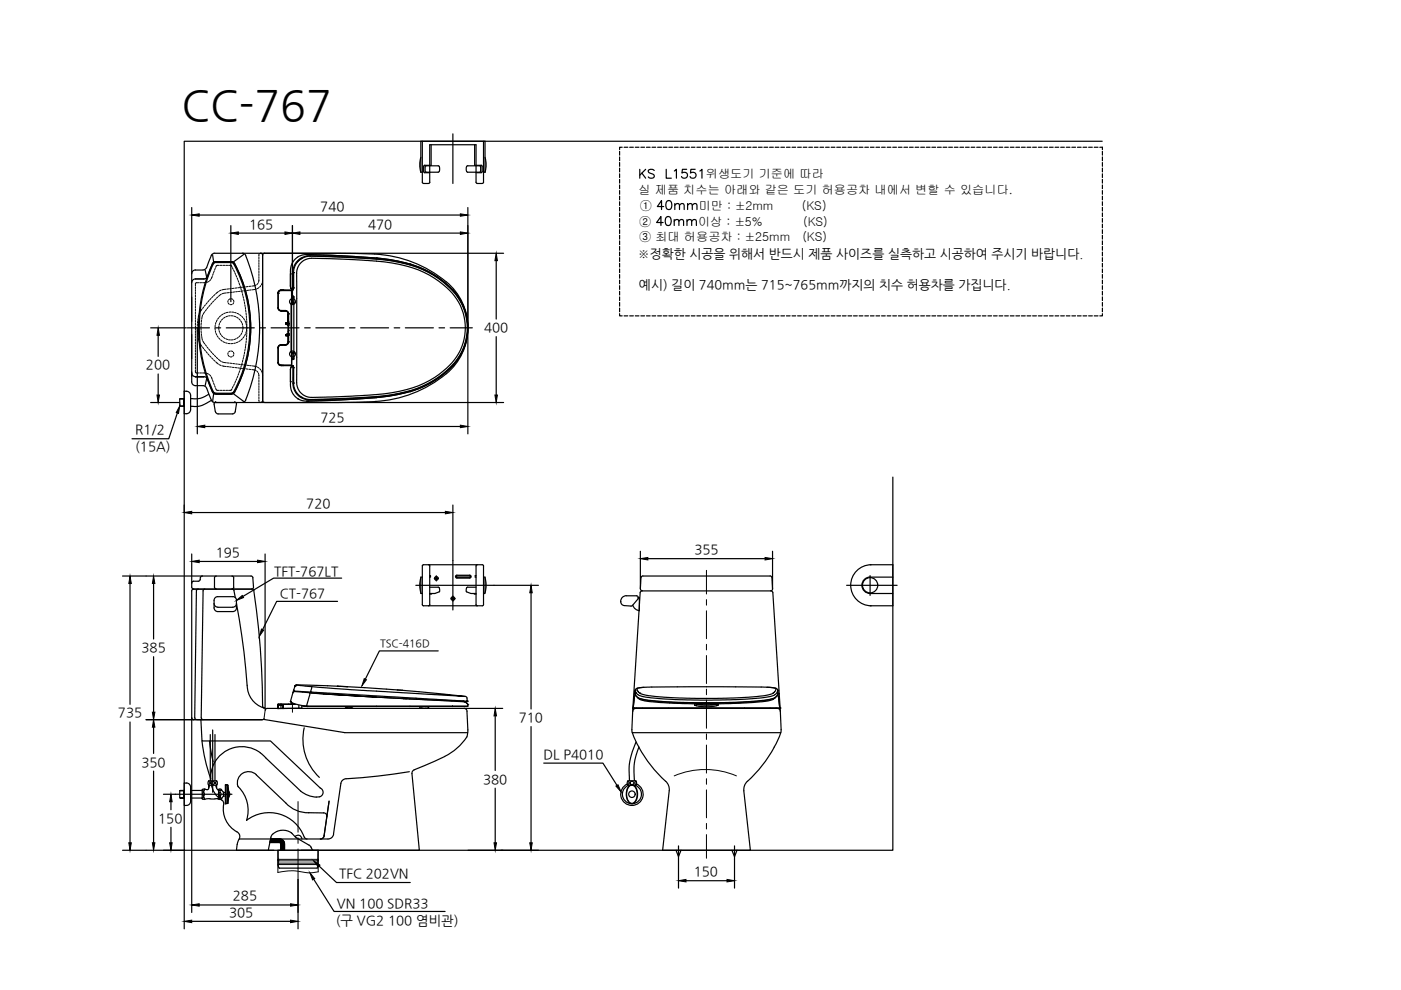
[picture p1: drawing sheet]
<svg xmlns="http://www.w3.org/2000/svg" width="297mm" height="210mm" viewBox="0 0 297 210" stroke-linecap="round" stroke-linejoin="round" font-family="sans-serif">
<!-- layer: 6 -->
<path d="M233.7 30h-194.6v150.3h150.2v-79.1" fill="none" stroke="#000" stroke-width=".25"/>
<!-- layer: 4 -->
<g fill="none" stroke="#000" stroke-width=".25">
<path d="M89.2 36.5v-6.5h13.6v6.5M89.2 36.5h.3M89.2 33.4l-.2 1.5 .2 1.6M89.5 30v8.6l.3 .3h1.1M89.8 35.3l.1 1.2 1.2 .1M90.1 35.4v.9l.3 .2h2.5M90.9 38.9l.2-.3v-7.9h9.8v8l.3 .2h1.1M91.4 30.7v4.4l-1.3-.1-.3 .3M92.9 35.2l-2.5-.1-.3 .3M92.9 35.1a.89 .89 0 0 1 0 1.4M98.9 35.3v1M98.9 35.3l.3-.1 2.5-.1 .2 .3"/>
<path d="M100.6 30.7v4.4l1.4-.1 .2 .3M101.9 35.4v.9l-.2 .2h-2.5l-.3-.1M102.2 35.3v1.2l-1.3 .1M102.5 30v8.6l-.2 .3M102.5 36.5h.3M102.8 33.4l.3 1.5-.3 1.6M38.1 86.1h1M38.1 84.6v1.5M38.1 86.1h.9M38.9 84.5v1.6M39 84.5l-.9 .1M39.1 83a1.03 1.03 0 0 1 1.3 .8v3a.99 .99 0 0 1-1.3 .9z"/>
<path d="M39.1 84.5l-1 .1M40.4 84.5h.3M40.4 86.1h.3M90.9 119.7l.2 .3v8.2l-.2 .2M101.2 119.7l-.3 .3v8.2l.3 .2M102.3 119.7h-12.5l-.3 .3 .1 8.4h12.7M102.3 119.7l.2 .3v8.2l-.2 .2M184.5 119.7h4.8v8.7h-4.8M184.7 119.7a4.3 4.3 0 0 0-4.3 4.4 4.3 4.3 0 0 0 4.3 4.3M89.2 122.5l-.2 1.6 .2 1.6M89.5 122.4h-.3v3.4h.3M91.1 122h.2v.4h-.2"/>
<path d="M91.1 124.5h1.8M91.5 125.8v.2h-.4M92.9 124.5l.2 .1 .1 .7M93.1 125.5l-.9 .3h-1.1M93.2 125.4l-.1 .1M96.9 122l2.7-.1 .3 .3-.3 .4M96.9 122.6h2.7M96.9 122.1h2.7M96.9 121.9l-.3 .3 .3 .4M96.9 122.1l-.2 .1 .2 .2M98.9 124.6l-.1 .5 .2 .4M98.9 125.5l1 .3h1"/>
<path d="M99.2 124.5h1.7M99.2 124.5l-.3 .1M99.6 122.1l.1 .1-.1 .2h-2.7M100.5 125.8v.2h.4M100.9 122h-.1v.4h.1M102.5 122.4h.3v3.4h-.3M102.8 122.5l.3 1.6-.3 1.6M184.5 125.8h4.8M184.5 122.4h4.8M184.5 122.3a1.75 1.75 0 0 0-1.8 1.8 1.75 1.75 0 0 0 1.8 1.7M44.6 155.7v9.8M45.6 155.7v9.8"/>
<path d="M38.1 167.7v1.4M38.9 167.6v1.6M39 169.2l-.9-.1 1 .1M39 167.6l-.9 .1 1-.1M39.1 166a1 1 0 0 1 1.3 .9v3a.99 .99 0 0 1-1.3 .9zM39.1 167.6v1.6M40.4 167.6h2.5M42.9 169.3l.4 .2 .7-.2 1.6 .1M43 169.4l.2-.4 .1 .5M43.1 168a.37 .37 0 0 1 .2 .4 .37 .37 0 0 1-.2 .3zM43.3 167.3l-.1 .5-.2-.4M44.2 165.7l.3 .3-.3 .3"/>
<path d="M44.3 166.5l-.2-.5 .2-.5h1.6a.77 .77 0 0 1 0 1M44.4 166.5l-.2 .3M44.4 166.8l-.2 .2M45.8 166.5l.1 .3M45.8 166.8l.1 .2M45.9 166.5h-1.7v.6a.61 .61 0 0 1-.9 .2l-.4 .1v2v-.2h-2.5M45.9 166.5v.6M45.9 167.1l.4 .3M46 165.7l-.3 .3 .3 .3M46.2 167.4l.1 .1M46.3 169.3l-.1 .1M46.3 169.3v.1"/>
<path d="M46.3 169.3h.1M46.3 169.4h-.7M46.3 167.4v.1M46.4 167.3l.2 .4 .2-.4M46.5 168a.38 .38 0 0 1 .3 .4 .38 .38 0 0 1-.3 .4zM46.8 169.4l-.2-.4-.2 .5M46.9 167.5l.1 .1M47 167.5v.1M47 167.5l-.3-.2-.4 .1v2l.4 .1 .3-.2M47 169.2v.1M47 167.6l.4 .3M47.4 168h.4"/>
<path d="M47.4 168v.8M47.8 168.8h-.4l-.4 .4M47.8 166.4l.1 4zM47.9 166.4h.1M47.9 166.4h.3M48.2 166.4v.1a7.7 7.7 0 0 1 .1 3.8M48.2 170.4h-.3M48.2 166.4v4M48.3 170.3l-.1 .1M48.3 166.5v3.8M48.5 167.7l.2 .7-.2 .7M133 166.2a2.38 2.38 0 0 0-.9 3.7 2.38 2.38 0 0 0 3.8 0 2.38 2.38 0 0 0-1-3.7"/>
<path d="M133.1 165.7l.3 .3-.3 .3M133.1 166.5l-.1-.5 .1-.5h1.7a.77 .77 0 0 1 0 1M133.1 166.5h.2M133.1 166.5v.1M133.2 166.5h.1M133.4 166.8a.89 .89 0 0 1 .9-.3 .89 .89 0 0 1 .6 .8 2.45 2.45 0 0 1-.7 3 1.31 1.31 0 0 1-1.3-1.5v-1.2zM133.4 166.6a.99 .99 0 0 1 1-.1 .99 .99 0 0 1 .6 .9 2.24 2.24 0 0 1-1 3 2.24 2.24 0 0 1-1.1-3zM134.6 166.5h.2M134.7 166.5h.1M134.8 166.5v.1M134.9 165.7l-.3 .3 .3 .3"/>
<circle cx="92.5" cy="122.6" r=".39"/>
<circle cx="92.5" cy="122.6" r=".2"/>
<circle cx="96" cy="126.9" r=".39"/>
<circle cx="96" cy="126.9" r=".2"/>
<circle cx="184.5" cy="124.1" r="1.62"/>
<circle cx="45.1" cy="166" r=".38"/>
<circle cx="134" cy="166" r=".38"/>
<circle cx="134" cy="168.4" r="2.02"/>
<circle cx="134" cy="168.4" r=".69"/>
</g>
<!-- layer: 1 -->
<g fill="none" stroke="#000" stroke-width=".25">
<path d="M96 28.4v10.5M39.7 69.5h4.7M45.6 69.5h1.2M48 69.5h5.9M55.1 69.5h1.2M57.5 69.5h5.9M64.6 69.5h1.2M67 69.5h5.9M74.1 69.5h1.2M76.5 69.5h5.9M83.6 69.5h1.2M85.9 69.5h6"/>
<path d="M93.1 69.5h1.2M95.4 69.5h4.7M39.1 107.1v1.6M40.6 108.7h53.8M96 107.1v22.2M88.2 124.1h16.5M92.1 122.6h.8M92.5 122.1v1.1M95.6 126.9h.9M179.5 124.1h10.7M184.5 122v4.2M45.1 154.8v13.2"/>
<path d="M37.2 168.4h12"/>
</g>
<!-- layer: 3 -->
<g fill="none" stroke="#000" stroke-width=".25">
<path d="M131.4 32.1v.8M131.4 33.3v.8M131.4 34.5v.8M131.4 35.6v.8M131.4 36.9v.7M131.4 38v.8M131.4 39.2v.8M131.9 31.2h-.5v.5M132.3 31.2h.8M133.5 31.2h.8M134.7 31.2h.8M135.9 31.2h.8"/>
<path d="M137.1 31.2h.7M138.2 31.2h.8M139.4 31.2h.8M140.6 31.2h.8M141.8 31.2h.8M143 31.2h.8M144.2 31.2h.8M145.4 31.2h.8M146.6 31.2h.7M147.8 31.2h.7M148.9 31.2h.8M150.1 31.2h.8"/>
<path d="M151.3 31.2h.8M152.5 31.2h.8M153.7 31.2h.8M154.9 31.2h.7M156 31.2h.8M157.2 31.2h.8M158.4 31.2h.8M159.6 31.2h.8M160.8 31.2h.8M162 31.2h.8M163.2 31.2h.8M164.4 31.2h.7"/>
<path d="M165.6 31.2h.7M166.7 31.2h.8M167.9 31.2h.8M169.1 31.2h.8M170.3 31.2h.8M171.5 31.2h.8M172.7 31.2h.7M173.8 31.2h.8M175 31.2h.8M176.2 31.2h.8M177.4 31.2h.8M178.6 31.2h.8"/>
<path d="M179.8 31.2h.8M181 31.2h.8M182.1 31.2h.9M183.4 31.2h.7M184.5 31.2h.8M185.7 31.2h.8M186.9 31.2h.8M188.1 31.2h.8M189.3 31.2h.8M190.5 31.2h.7M191.7 31.2h.7M192.8 31.2h.8"/>
<path d="M194 31.2h.8M195.2 31.2h.8M196.4 31.2h.8M197.6 31.2h.8M198.8 31.2h.8M199.9 31.2h.9M201.1 31.2h.8M202.3 31.2h.8M203.5 31.2h.8M204.7 31.2h.8M205.9 31.2h.8M207.1 31.2h.8"/>
<path d="M208.3 31.2h.7M209.5 31.2h.7M210.6 31.2h.8M211.8 31.2h.8M213 31.2h.8M214.2 31.2h.8M215.4 31.2h.8M216.6 31.2h.8M217.7 31.2h.9M218.9 31.2h.8M220.1 31.2h.8M221.3 31.2h.8"/>
<path d="M222.5 31.2h.8M223.7 31.2h.8M224.9 31.2h.8M226.1 31.2h.8M227.3 31.2h.7M228.4 31.2h.8M229.6 31.2h.8M230.8 31.2h.8M232 31.2h.8M233.2 31.2h.5v.5M233.7 32.1v.8M233.7 33.3v.8"/>
<path d="M233.7 34.5v.8M233.7 35.6v.8M233.7 36.9v.7M233.7 38v.8M233.7 39.2v.8M40.6 44v37a.79 .79 0 0 0 .8 .8h1.9l.5 .5M42.2 45.6h55.4M43.5 57.3l.3 1.6M43.8 56.7l-.3 .4-.5 .2-1.6-.1a.79 .79 0 0 0-.8 .8M43.8 56.7l.6-1.5a1.6 1.6 0 0 1 1.1-1.5h9.8l.3 .2 .1 31M45 55.9l-.8 2.3a1.01 1.01 0 0 1-.9 .9h-1.9a.79 .79 0 0 0-.8 .8M45 55.9a32.6 32.6 0 0 0 0 27.2"/>
<path d="M45.1 54l.3 1.8M45.7 55.5h3.3M45.8 55.5h-.3l-.5 .4M48.9 47.8v16.2M49 55.5l.7 .4M49.7 55.9a28.8 28.8 0 0 1 0 27.2M50.5 49.4h9.9M51.4 53.7l.5 .2a40.6 40.6 0 0 1 0 31.2l-.5 .2M51.7 54l-2.4 1.8M56.1 53.7h50.7M62 47.8v16.2M63.6 49.4h34"/>
<path d="M99.2 44v48M105.2 55.3v12.3M131.4 40.4v.8M131.4 41.6v.8M131.4 42.8v.8M131.4 44v.7M131.4 45.1v.8M131.4 46.3v.8M131.4 47.5v.8M131.4 48.7v.8M131.4 49.9v.8M131.4 51.1v.8"/>
<path d="M131.4 52.3v.8M131.4 53.4v.9M131.4 54.6v.8M131.4 55.8v.8M131.4 57v.8M131.4 58.2v.8M131.4 59.4v.8M233.7 40.4v.8M233.7 41.6v.8M233.7 42.8v.8M233.7 44v.7M233.7 45.1v.8"/>
<path d="M233.7 46.3v.8M233.7 47.5v.8M233.7 48.7v.8M233.7 49.9v.8M233.7 51.1v.8M233.7 52.3v.8M233.7 53.4v.9M233.7 54.6v.8M233.7 55.8v.8M233.7 57v.8M233.7 58.2v.8M233.7 59.4v.8"/>
<path d="M31.9 69.5h7.6M33.5 71.1v4.5M33.5 79.3v4.5M40.6 79.1a.79 .79 0 0 0 .8 .8h1.9a.91 .91 0 0 1 .9 .9l.8 2.3M41.8 69.5v22.5M105.2 71.4v12.4M131.4 66.5v.5h.5M131.4 60.6v.8M131.4 61.8v.7M131.4 62.9v.8M131.4 64.1v.8M131.4 65.3v.8"/>
<path d="M132.3 67h.8M133.5 67h.8M134.7 67h.8M135.9 67h.8M137.1 67h.7M138.2 67h.8M139.4 67h.8M140.6 67h.8M141.8 67h.8M143 67h.8M144.2 67h.8M145.4 67h.8"/>
<path d="M146.6 67h.7M147.8 67h.7M148.9 67h.8M150.1 67h.8M151.3 67h.8M152.5 67h.8M153.7 67h.8M154.9 67h.7M156 67h.8M157.2 67h.8M158.4 67h.8M159.6 67h.8"/>
<path d="M160.8 67h.8M162 67h.8M163.2 67h.8M164.4 67h.7M165.6 67h.7M166.7 67h.8M167.9 67h.8M169.1 67h.8M170.3 67h.8M171.5 67h.8M172.7 67h.7M173.8 67h.8"/>
<path d="M175 67h.8M176.2 67h.8M177.4 67h.8M178.6 67h.8M179.8 67h.8M181 67h.8M182.1 67h.9M183.4 67h.7M184.5 67h.8M185.7 67h.8M186.9 67h.8M188.1 67h.8"/>
<path d="M189.3 67h.8M190.5 67h.7M191.7 67h.7M192.8 67h.8M194 67h.8M195.2 67h.8M196.4 67h.8M197.6 67h.8M198.8 67h.8M199.9 67h.9M201.1 67h.8M202.3 67h.8"/>
<path d="M203.5 67h.8M204.7 67h.8M205.9 67h.8M207.1 67h.8M208.3 67h.7M209.5 67h.7M210.6 67h.8M211.8 67h.8M213 67h.8M214.2 67h.8M215.4 67h.8M216.6 67h.8"/>
<path d="M217.7 67h.9M218.9 67h.8M220.1 67h.8M221.3 67h.8M222.5 67h.8M223.7 67h.8M224.9 67h.8M226.1 67h.8M227.3 67h.7M228.4 67h.8M229.6 67h.8M230.8 67h.8"/>
<path d="M232 67h.8M233.7 66.5v.5h-.5M233.7 60.6v.8M233.7 61.8v.7M233.7 62.9v.8M233.7 64.1v.8M233.7 65.3v.8M31.9 85.3h6.2M37.6 87.6l-1.8 5.4h-7.8M43.4 90.4h54.2M43.8 82.3l1 2.5M43.8 80.1l-.3 1.6"/>
<path d="M44.3 83.6l-1.7 .8-1.9 .1M44.8 84.9a5.2 5.2 0 0 1-4.1 1.2M44.8 84.8l.2 .3 .5 .2h9.8l.4-.4M45 83.1l.2 .2 .5 .2h3.3l.7-.4M45.4 83.3l-.3 1.9M49.1 82.6l-.2 .2M49.3 83.3l2.5 1.9M49.6 83l-.6 .4h-3.2l-.5-.2a31.9 31.9 0 0 1 0-27.4l.4-.1h3.6a21 21 0 0 1 2.8 6.8 28.6 28.6 0 0 1-2.5 20.5M56.1 85.3h50.7M40.6 117.5v7l.4 .4M42.2 119h12.4M56.2 117.5v32.7"/>
<path d="M135.8 116.9v8l.1-2.4 .4-.4M137.4 118.4h24.8M163.8 116.9v8l-.1-2.4-.4-.4h-27M26 122.1h27.2l.4 .4M27.6 123.7v25.6M32.6 123.7v11.8M32.6 139.2v11.8M40.6 125.3v68.2M41 124.9h12.4l.4 .3M41 124.9l-.4 .4M41.6 125.3l-.3 26.9 .1 .3 .3 .1M42 124.9l-.4 .4"/>
<path d="M42.5 122.5l-.3 .7-1.4 .1-.2 .3M42.9 122.1l-.4 .4M43.1 125.3l-.4 26.9 .1 .3 .3 .1M43.5 124.9l-.4 .4M45.9 122.1l-.4 .4v2l.4 .4M49.2 122.1l.4 .4-.1 2v.2l-.3 .2M49.2 124.9l.4 .3 .3 1.5M50.1 127.9a154.4 154.4 0 0 1 2.3 17.4M53.6 122.5l.1 2-.1 .3-.2 .1M53.8 125.2a176.2 176.2 0 0 1 1.9 24.6l.5 .4v.3M71.6 127.5h-12.9l-3 6M72.4 122.6h-14.4l-6.5 3.9"/>
<path d="M92.9 138h-12.5l-2.9 6M104.7 124.1h9.5M112.6 125.7v24.6M135.8 124.8l.1 .3 .3 .2M163.8 124.8l-.1 .3-.3 .2M27.6 153.1v25.6M31 152.6h24.5M32.6 154.2v5.5M40.6 152.2l.4 .4M52.4 145.3a5 5 0 0 0 3.5 4.8M55.9 150.1h.1M98.4 150.2h8.2"/>
<path d="M105 151.8v11.6M112.6 154.1v24.6M134.6 150.2h30.4M134.8 157.3a14.4 14.4 0 0 0-1.4 6.1l.1 2.1M135.5 158.4a13.2 13.2 0 0 0-1 7.1M32.6 163.5v15.2M34.7 168.4h2.5M36.2 170v1.7M36.2 175.4v3.3M105 167.1v11.6M115.3 161.8h12.5l3 4.7M26 180.3h13.1"/>
<path d="M39.1 180.3v16.6M40.6 195.3h21M42.2 191.9h19.4M58.9 180.3h8.6M63.2 186.5v10.4M66.5 186.4l4.3 6.9h23.6M67.7 183.6l3.6 3.5h15.7M99.2 180.3h15M143.9 182.3v6M145.4 186.7h8.7M155.7 182.3v6"/>
</g>
<g fill="#000" stroke="#000" stroke-width=".21">
<path d="M40.6 45.6l1.6-.3v.5zM48.9 49.4l1.6-.2v.5zM60.4 49.2l1.6 .2-1.6 .3zM62 49.4l1.6-.2v.5zM97.6 45.3l1.6 .3-1.6 .2zM97.6 49.2l1.6 .2-1.6 .3zM105.2 53.7l.3 1.6h-.6zM33.5 69.5l.3 1.6h-.5zM33.3 83.8h.5l-.3 1.5zM38.1 86.1l-.2 1.6-.5-.2zM41.8 90.4l1.6-.3v.6zM97.6 90.1l1.6 .3-1.6 .3z"/>
<path d="M104.9 83.8h.6l-.3 1.5zM40.6 119l1.6-.2v.5zM54.6 118.8l1.6 .2-1.6 .3zM135.8 118.4l1.6-.2v.5zM162.2 118.2l1.6 .2-1.6 .3zM27.6 122.1l.2 1.6h-.5zM32.6 122.1l.2 1.6h-.5zM50.1 127.3l1.3-1 .2 .4zM55.4 133.4l.5 .2-.9 1.3zM112.6 124.1l.2 1.6h-.5zM32.3 151h.5l-.2 1.6zM32.6 152.6l.2 1.6h-.5z"/>
<path d="M77.2 143.9l.5 .2-1 1.3zM105 150.2l.3 1.6h-.6zM27.3 178.7h.5l-.2 1.6zM32.3 178.7h.5l-.2 1.6zM36.2 168.4l.3 1.6h-.5zM36 178.7h.5l-.3 1.6zM104.7 178.7h.6l-.3 1.6zM112.3 178.7h.5l-.2 1.6zM130.6 166.7l.4-.3 .7 1.5zM39.1 195.3l1.5-.2v.5zM40.6 191.9l1.6-.3v.5zM61.6 195.1l1.6 .2-1.6 .3z"/>
<path d="M61.6 191.6l1.6 .3-1.6 .2zM65.7 185.1l1 1.2-.4 .3zM66.5 182.5l1.3 .9-.3 .4zM143.9 186.7l1.5-.2v.5zM154.1 186.5l1.6 .2-1.6 .3z"/>
</g>
<!-- layer: 0 -->
<g fill="none" stroke="#000" stroke-width=".21">
<path d="M54.9 59.2l-.1 .7M54.9 54.5v.4M54.9 55.1v.4M54.9 55.7v.4M54.9 56.3v.4M54.9 56.9v.4M54.9 57.4v.4M54.9 58v.4M54.9 58.6v.4M54.9 53.9v.4M55.3 53.7h-.2M55.7 59.4l-.1 .4"/>
<path d="M41.8 69.3v.4M41.8 69.9l.1 .4M41.9 68.7l-.1 .4M41.9 70.5v.4M41.9 68.1v.4M41.9 71.1l.1 .4M42 67.5l-.1 .4M42 71.7l.1 .5M42.1 66.8l-.1 .5M42.2 72.4l.1 .3M42.3 66.3l-.1 .4M42.4 72.9l.4 .6"/>
<path d="M42.6 69.1v.9M42.6 70.1l.1 .4M42.7 68.5l-.1 .4M42.7 70.7v.4M42.7 67.9v.4M42.8 71.3l.2 .9M42.8 65.6l-.4 .5M43 66.9l-.2 .8M43 73.6l.2 .3M43 72.3l.4 .6M43.2 65.1l-.2 .3M43.3 74.1l.3 .3"/>
<path d="M43.4 66.1l-.4 .6M43.5 73.1l.3 .3M43.6 64.6l-.3 .3M43.7 74.5l.2 .4M43.8 65.6l-.3 .3M43.9 73.6l.2 .3M43.9 64.2l-.2 .3M44.1 75l.2 .3M44.1 65.2l-.2 .2M44.3 74l.2 .3M44.3 63.7l-.2 .3M44.5 75.4l.2 .3"/>
<path d="M44.5 64.7l-.2 .3M44.7 74.5l.2 .3M44.7 63.3l-.2 .3M44.9 75.9l.3 .3M44.9 64.2l-.2 .3M45 74.9l.3 .3M45.2 62.9l-.3 .2M45.3 76.3l.3 .3M45.3 63.8l-.3 .3M45.5 75.4l.2 .2M45.6 69.5v.4M45.6 62.4l-.3 .3"/>
<path d="M45.6 68.9v.4M45.6 70.1l.1 .4M45.7 76.7l.6 .5M45.7 63.4l-.2 .3M45.8 68.4l-.1 .3M45.8 70.7l.2 .3M45.9 75.8l.3 .3M46 67.8l-.1 .4M46 71.2l.3 .3M46.2 63l-.3 .2M46.3 76.2l.6 .4M46.3 61.8l-.6 .5"/>
<path d="M46.4 67.4l-.2 .3M46.4 71.7l.3 .3M46.4 69.2v.7M46.4 70.1l.2 .4M46.5 77.3l.3 .2M46.6 68.6l-.2 .3M46.7 70.6l.1 .4M46.8 67l-.3 .2M46.8 72.1l.3 .2M46.8 61.5l-.3 .2M46.8 68.1l-.2 .3M46.9 62.4l-.6 .4"/>
<path d="M47 71.1l.2 .3M47 77.6l.9 .1M47.1 76.7l.9 .2M47.2 67.6l-.2 .3M47.3 66.6l-.4 .2M47.3 72.4l.3 .2M47.4 71.5l.3 .3M47.7 67.3l-.3 .2M47.8 66.4l-.4 .1M47.8 72.7l.4 .1M47.9 61.3l-.9 .2M47.9 71.8l.4 .2"/>
<path d="M48 62.1l-.9 .2M48.1 77.7l.4 .1M48.2 76.9l.4 .1M48.3 67l-.4 .2M48.4 66.2l-.4 .1M48.4 72.8l.4 .1M48.4 74.8l-.1 .3M48.4 75.3l.2 .3M48.4 63.7l-.1 .4M48.4 64.2l.2 .3M48.5 72l.4 .1M48.5 61.3h-.4"/>
<path d="M48.6 62l-.4 .1M48.7 77.8h.4M48.8 77h.4M48.8 74.4l-.3 .2M48.8 63.4l-.3 .1M48.8 67h-.3M48.9 66.1l-.3 .1M49 74.4l.3 .1M49 63.4l.3 .1M49.1 67h.3M49.1 61.2h-.4M49.1 66.2h.4"/>
<path d="M49.2 75.6l-.4 .1M49.2 64.6h-.4M49.2 62h-.4M49.3 77.9h.3M49.3 72.8l-.3 .1M49.4 77.1h.3M49.5 72l-.4 .1M49.5 74.7l.1 .4M49.5 63.6l.1 .4M49.6 75.2l-.3 .3M49.6 64.2l-.3 .3M49.6 67l.4 .2"/>
<path d="M49.6 61.1l-.3 .1M49.7 66.3l.4 .1M49.7 61.9l-.3 .1M49.9 77.9l.3 .1M49.9 72.7l-.3 .1M50 77.2h.3M50 71.8l-.4 .2M50.2 67.3l.3 .2M50.2 61l-.3 .1M50.3 66.4l.3 .2M50.3 61.8l-.3 .1M50.4 78l.4 .1"/>
<path d="M50.5 72.5l-.4 .2M50.5 71.5l-.3 .3M50.6 77.2l.3 .1M50.7 67.6l.2 .3M50.8 66.7l.3 .3M50.8 61h-.4M50.9 71.1l-.2 .3M50.9 61.8h-.3M51 72.2l-.4 .2M51 78.1h.4M51 68.1l.3 .3M51.1 77.3h.4"/>
<path d="M51.3 67.1l.2 .3M51.3 70.6l-.2 .4M51.3 68.6l.1 .3M51.4 71.8l-.3 .3M51.4 60.9h-.4M51.4 70.1l-.1 .3M51.5 69.1v.8M51.5 61.7h-.4M51.6 78.1l.4 .1M51.6 67.5l.2 .3M51.7 77.4h.4M51.8 71.3l-.3 .3"/>
<path d="M52 68l.1 .4M52 60.8l-.4 .1M52 70.8l-.1 .4M52.1 61.6l-.4 .1M52.2 68.5v.4M52.2 78.2l.4 .1M52.2 70.3l-.1 .3M52.3 69.7v.4M52.3 69.1v.4M52.3 77.4l.4 .1M52.6 60.7l-.4 .1M52.7 61.5l-.4 .1"/>
<path d="M52.8 78.3h.4M52.9 77.5l.4 .1M53.2 60.7h-.4M53.3 61.5h-.4M53.4 78.4l.9 .2M53.5 77.6l.9 .1M54.3 60.5l-.9 .2M54.4 61.3l-.9 .1M54.4 78.7l.3 .3M54.6 77.8l.3 .2M54.7 60l-.3 .3M54.8 79.2l.1 .6"/>
<path d="M54.9 61l-.3 .2M54.9 80v.4M55 78.2l.3 .3M55.3 60.6l-.3 .3M55.4 78.6l.2 .4M55.6 60l-.2 .4M55.6 79.2l.1 .4M54.9 84.8v.3M54.9 80.6v.4M54.9 81.2v.4M54.9 81.8v.4M54.9 82.4v.4"/>
<path d="M54.9 83v.4M54.9 83.5v.4M54.9 84.1v.4M55.1 85.3h.2M149.8 120.9v5M149.8 127.1v1.2M149.8 129.5v5.9M149.8 136.6v1.2M149.8 139v5.9M56.2 150.5l-.2 1.9-.3 .2h-14.7M62 149v2M134.2 150.2h31.2"/>
<path d="M149.8 146.1v1.2M149.8 148.5v5.9M149.8 155.6v1.2M149.8 158v5.9M63.2 169.9v6.5M63.2 177.6v1.2M142.9 164.5a16.8 16.8 0 0 1 13.2 0M149.8 165.1v1.2M149.8 167.5v5.9M149.8 174.6v1.2M149.8 177v5M58.9 182.2h8.6"/>
<path d="M58.9 182.5h8.6M58.9 180.3v4.7a13 13 0 0 1 6.4 .1l2.2-.3v-4.5M58.9 183.3h.1M59 183h-.1M59.1 183h8.2M59.1 183.3h8.1M63.2 180v6.5M67.4 183h.1M67.5 183.3h-.1"/>
</g>
<g fill="none" stroke="#000" stroke-width=".25">
<path d="M55.3 53.7h16.4a57.8 57.8 0 0 1 11.6 .6 25.7 25.7 0 0 1 11.3 5.5M55.7 54.1v30.8M56.1 53.7l-.4 .4M61.6 58.1h.1M62.2 57.8v3.2zM62.2 57.8h.1M63.8 55.7a3.3 3.3 0 0 1 2.3-.9l11.3 .4a45.2 45.2 0 0 1 11.3 2 16 16 0 0 1 9.2 8.4 11.3 11.3 0 0 1-4 13.1 24.2 24.2 0 0 1-14.4 5l-6.5 .4-6.9 .2a3.2 3.2 0 0 1-3.2-3.2v-23.2a3.3 3.3 0 0 1 .9-2.2zM64 54.8l.9-.4a119.7 119.7 0 0 1 19.6 1.2 19 19 0 0 1 13.1 8.2 11.7 11.7 0 0 1-3.7 15.4 23.1 23.1 0 0 1-12.7 4.7 173.7 173.7 0 0 1-16.3 .7 3.5 3.5 0 0 1-2.7-3.4M64 54.8a3.4 3.4 0 0 0-1.8 3M64 54.8l-.9 .8M65 54a3.5 3.5 0 0 0-3.4 4.1M65 54h.3h-.3"/>
<path d="M65 54h.1M65.3 54l14.6 .7M65.3 54h.1M79.9 54.7h.1M79.9 54.7l3.9 .6 3.1 .7M86.9 56h.1M86.9 56a20.1 20.1 0 0 1 9.1 5.5M94.6 59.7a12.8 12.8 0 0 1-2 21.1 25.7 25.7 0 0 1-13.1 4.3M58.9 76.9h.1M58.9 76.9l.2 .4 .5 .2M58.9 73.7h.1M58.9 65.3l.2 .4 .5 .2"/>
<path d="M58.9 65.3h.1M58.9 62.2h.1M58.9 62.2v3.1M58.9 73.7v3.2M59 76.8a.62 .62 0 0 0 .6 .7M59 65.3h.1M59 76.9a.62 .62 0 0 0 .6 .6M59 65.3l.1 .4 .5 .2M59 73.7h.1M59 62.2l-.1 3.1M59 73.7v3.2M59 76.8l.2 .4 .4 .2"/>
<path d="M59 65.3l.2 .4 .4 .1M59.6 77.5h.1M59.6 77.4v.1M59.6 73.1l-.4 .1-.3 .5M59.6 73.1h.9h-.9M59.6 73.1h.1M59.6 73.1v.1M59.6 65.9h.9h-.9M59.6 65.8h.9a.72 .72 0 0 1 .7 .7M59.6 65.8v.1M59.6 65.9h.1M59.6 61.5h.4z"/>
<path d="M59.6 61.5l-.5 .2-.2 .5M59.6 61.5v.1M59.6 61.5h.1M59.6 77.5h2.2M59.6 77.4h2.2M59.6 73.2h.9M59.6 61.5h2.2M59.6 61.6h2.2M59.6 61.5a.62 .62 0 0 0-.6 .6M59.6 73.2h-.3l-.3 .5M59.6 61.6l-.3 .1-.3 .5M59.6 73.1l-.5 .2-.1 .4"/>
<path d="M59.6 61.5h-.1a.62 .62 0 0 0-.5 .7M59.8 77.5h.2M59.9 77.5h.1M60 77.5h.1M60 61.5h-.1M60 61.5h.1M60 61.5h1.8M60.5 73.1h.1M60.5 65.9a.65 .65 0 0 1 .6 .6M60.5 65.9h.1M60.5 65.8v.1M60.5 65.9l.6 .4"/>
<path d="M60.6 71.1h.1M60.6 71.1v.1M60.6 68.6h.1M60.6 68.5v.1M60.6 71.1h.4M60.6 68.5h.5M60.6 68.7l.4 .2M60.6 71h.1M60.6 68.5h.1M60.6 68.5v.2M60.6 71v.1M60.6 68.6v.1"/>
<path d="M60.6 68.6l.5 .3-.5-.3M60.6 71.2h.1M60.6 71.2h.4M60.6 68.5h.4M61 70.8l-.4 .2M61 70.8h.1M61 68.9h.1M61 66.1l.1 .4M61 68.5h.1M61 71.2h.1M61 68.5l.1 .1M61 71.1h.1"/>
<path d="M61 71h.1M61 68.6l.1 .1M61 68.6h.1M61 71v.2M61.1 71.1h-.1M61.1 71.1l-.1 .1M61.1 68.7h.1M61.1 68.5h.1M61.1 68.5v.2M61.1 71h.1M61.1 71h-.1M61.1 71v.1"/>
<path d="M61.1 70.8h-.1M61.1 70.8h.1M61.1 68.9h.1M61.1 68.6h.1M61.1 68.6v.1M61.1 70.3v2.2v-1.7M61.1 72.5h.1M61.1 72.5l-.1 .3M61.1 70.1h.1M61.1 70.1v.6M61.1 66.5v2.2M61.1 68.7v1.2"/>
<path d="M61.1 68.9v.1M61.1 68.3h.1M61.1 66.5h.1M61.1 68.2v.5M61.1 69v1.8M61.1 71v1.5M61.1 72.5l-.1 .4M61.1 72.5l-.2 .4-.4 .2M61.1 70.8l-.5 .2M61.1 70.3v.1M61.2 72.5a.6 .6 0 0 1-.7 .6M61.2 72.5l-.3 .4-.4 .2"/>
<path d="M61.2 66.5v6M61.6 78.4v3.1a3.4 3.4 0 0 0 1.6 3.1M61.6 78.4h.1M61.6 60.6v-2.5v2.5M61.6 60.6h.1M61.7 64.3v10.4M61.8 74.7l.1 .1M61.8 64.3h.1M61.8 61.2l.1 .2M61.8 64.3v10.4M61.8 77.5l.1 .1M61.8 76h.1"/>
<path d="M61.8 76l.3 .2M61.8 74.7l.1 .1zM61.8 64.1h.1M61.8 64.1l.2 .1M61.8 64.3h.5M61.8 61.6l.1 1.2M61.8 63v1.1M61.8 75v1M61.8 63h.1M61.9 77.6h.3v.4M61.9 63l-.1 1.1M61.9 76.2v1.4"/>
<path d="M61.9 62.8h.3M61.9 63h.2M61.9 74.8h.1M61.9 74.8h.4M61.9 64.2h.1M61.9 64.2h.4M61.9 77.6h.1M61.9 77.6l-.2 .3-.1 .5M61.9 77.6l-.1 .2M61.9 61.4h.3zM62 74.8l-.2 .2M62 74.8h.2"/>
<path d="M62 64.2h.2M62 77.6h.2M62 74.8l-.1 .2h.2v1M62 61.4h.1M62 62.9l-.1 .1M62 64.3h.3M62 76.1l.3 .1M62.1 64.2h.2M62.1 77.6l.1 .4M62.1 61.4l-.2 .1M62.1 77.8h.1M62.1 77.8h-.3l-.2 .6"/>
<path d="M62.1 76h-.2l.1 .2M62.1 76h.2M62.1 61.2v-3.5a3.6 3.6 0 0 1 4.1-3.4l6 .1a79.2 79.2 0 0 1 13.9 1.5 18.8 18.8 0 0 1 11.7 8.2 11.8 11.8 0 0 1 1.4 5.4M62.1 63v1.1h-.2l.1 .1M62.1 63h.2M62.1 61.2h-.3l-.2-.6a.68 .68 0 0 0 .3 .8M62.1 61.2h.1M62.1 76l.2 .1M62.1 61.2l.1 .1M62.2 76.2l-.4 .1v1.2M62.2 77.7l-.1 .1M62.2 62.8l.1 .4"/>
<path d="M62.2 74.8l-.1 .2h.2M62.2 74.8h.1M62.2 64.2h.1M62.2 78v3.2M62.2 78h.1M62.2 61h.1M62.2 61l-.1 .4zM62.3 62.8h-.2M62.3 62.9h-.4l-.1 .1M62.3 76.1l-.3 .1M62.3 62.9l-.2 .1M62.3 62.9h.1"/>
<path d="M62.3 76.1h.1M62.3 74.7h-.5M62.3 74.8h-.3M62.3 74.8h.1M62.3 64.2l-.5 .1v-.1v.1M62.3 64.1h-.2l.1 .1M62.3 63.2v12.6M62.3 74.8h-.4M62.3 75.8l-.1 .4M95.9 77.5a21.8 21.8 0 0 1-13.4 6.4l-4.5 .4-9.7 .4a8.8 8.8 0 0 1-4.4-.4 3.5 3.5 0 0 1-1.8-3v-3.5M96 77.6h.1M96 61.4h.1"/>
<path d="M96 77.6a22 22 0 0 1-13.7 6.4l-2.4 .3M96 61.4a11.7 11.7 0 0 1 0 16.2 11.7 11.7 0 0 0 0-16.2zM99.2 69.5l-.2 1.5a11.8 11.8 0 0 1-3.1 6.5M55.7 84.9l.4 .4M61.6 80.9h.1M62.2 81.2h.1M62.2 81.2v.2M63.1 84.5l.1 .1M63.2 84.6l1 .4h.8M63.9 84.2l.2 .1M65 85h.1M65 85h.3"/>
<path d="M65.3 85h.1M79.4 85.2l-7.7 .1h-16.4M79.9 84.3l-14.6 .7M86.9 83h.1M41.8 152.6h13.9M42.6 152.6l.2 4.5h14.5l10.6 10a1.04 1.04 0 0 1 .5 1.3 1.04 1.04 0 0 1-1.3 .6M42.8 157.1a34.9 34.9 0 0 0 1.9 8M44.4 157.1l.8 4.4M55.2 159.6l8.5 8.1M55.2 159.6a6.6 6.6 0 0 0-8.6 .7 6.6 6.6 0 0 0-.5 8.6l.4 .4a1.2 1.2 0 0 1 .9 1.2 5.7 5.7 0 0 0 3.1 6.1 1.37 1.37 0 0 1-.1 1.9l-.3 1.8h8M56 152.4l17.1 2.9h26.1M56.6 150.2h41.8a.62 .62 0 0 1 .6 .6l.2 3.9"/>
<path d="M56.6 150.2l-.3 .3M58.9 149.5v.7v-.7M58.9 149.4h.1M58.9 149.4h3.7M58.9 149.5h.1M58.9 149.4h.7M59 149.4l-.1 .1M59.5 149.4h.1M59.6 149.3v.2h-.7M59.7 149.4h.1M59.8 149.4h.1M59.8 149.4h-.2h.2"/>
<path d="M59.8 149.5h-.2v.7h-.7M59.8 149.4v.1M59.8 149.4l.2 .2M59.8 149.5l.2 .1M60 149.6v.4M60 150l.1 .2M60 150h.1M60 149.6l.1 .6M60 150v.2M61.6 148.7l1.1 .6 2.3 .4M61.6 148.7h.1M61.7 149.3h.1"/>
<path d="M61.8 149.2h.1M61.8 149.2l-.1 .1M61.8 149.2l.1 .1M61.8 149v.2M61.9 149.3h.1M61.9 149.1v.1h.3M62.1 146.9l.4-.3 7.2 .6M62.1 146.9l-.5 1.8M62.2 146.5l3.7 .2M62.2 146.4l-.1 .5M62.2 146.4h.1M62.3 146.2l-.1 .2"/>
<path d="M62.4 149.3l-3.5 .1M62.5 145.5h.1M62.5 145.5l-.3 .9M62.5 145.5l.4-.3 10.8 .4-2.2-.1h.2M62.6 145.4l.3-.2 3.2 .4M62.6 145.4l-.1 .1M62.6 145.4h.1M63.4 150.2h-3.3M63.4 149.5v.7M64.4 149.7l.6 .1M64.5 154.3a11.1 11.1 0 0 0 3.2 10.5M64.8 149.8l-.8-.1v.4l-.6 .1"/>
<path d="M64.9 149.8h.1M65 149.8h.3h-.3M65 149.8h.1M65 149.7h34.2M65.9 146.7l33.1 2M65.9 146.7h.1M66.1 145.6l10 .7 22.6 1.4-14.4-1.4M66.1 145.6l-.2 1.1M68.6 147.1l11.2 .7-10.1-.6M68.6 147.1l-2.9-.2-.7 2.8M68.6 147.1l1.1 .1M69.7 147.2h.1"/>
<path d="M73.2 149.8l.3 .3M73.6 150.1h.8M73.7 145.6l10.6 .7M74.7 149.8l-.4 .3M74.7 149.8h.1M84.2 146.3l1.2 .1M85.5 148.1l-5.7-.3 6.5 .3M86.3 148.1h-.8l12.6 .6M86.3 148.1l12.3 .7M88.2 148l.1 .2M88.3 148.2h.1M88.9 149.8l.4 .4"/>
<path d="M89.3 150.2h.1M89.3 150.2h1.2M89.4 150.2h.1M89.4 148.1l-.2 .2M90.5 150.2h.1M90.6 150.2h.1M90.9 149.8h.1M90.9 149.8l-.4 .4M96 149.7h.1M96 149.7l-.1 .1M98.1 148.7l.5 .1M98.1 148.7h.1"/>
<path d="M98.2 148.7l.4 .1M98.2 148.7h.1M98.6 148.8h.1M98.6 148.8l.4 .3M98.7 147.7l.3 .3M98.9 148.7h.1M99 149.1l.2 .3M99 149.1h.1M99 148.7h.1M99 148v.7M99.2 149.4h.1M99.2 149.4v.3"/>
<path d="M99.2 154.7v.4a3.1 3.1 0 0 1-1.2 2.4l-2.3 2.1a59.6 59.6 0 0 1-8.1 3.7l-.3 .7 1.6 16.3h-25M99.2 149.7l-33.9 .1M134.1 155.3l31.4 .1-1.4 3M134.1 155.4l1.4 3M134.1 150.8v4.6M134.1 150.8l1.6-25.1 .4-.4h27.6l.2 .4 1.5 25.1M134.2 150.1h.1M134.2 150.1l.1 .1M134.2 150.1h31.1M134.3 150.1h.1M134.3 150.2h.1M134.3 150.2h31"/>
<path d="M134.5 147.7l-.3 2.4M134.6 147.1a2.31 2.31 0 0 0 2.2 1.3l4.7 .4 5.8 .2 8.6-.1 6.8-.5a2.27 2.27 0 0 0 2.3-1.3M134.6 147.1h.1M134.6 147.1l.3 .5 .5 .4 1.8 .5 6 .5 6.6 .1M134.6 147.5l.1-.1-.2 .3zM134.7 146.4l.3 .7a2.66 2.66 0 0 0 2.2 .7l5.7 .5 5.5 .1 7.7-.1 4.1-.2a9.5 9.5 0 0 0 4.2-.9l.5-.8 .1 .7M134.7 146.3h.1M134.7 146.3l-.1 .8 .1-.7M135.3 148a4.6 4.6 0 0 0 3.1 .8l8.9 .4M135.5 158.5a27.6 27.6 0 0 0 5.6 7.2M135.6 147h.1M136.6 145.7l-1.4 .2-.5 .4"/>
<path d="M138.2 145.7h24.7l1.6 .3-.2 .6-.3 .3a8.5 8.5 0 0 1-4.1 .8l-8 .4-7.8-.1-4.5-.3a10.6 10.6 0 0 1-4-.7M138.2 145.7l-3.1 .2-.1 .1 .2 .5 .4 .5M138.2 145.7h.1M147.3 149.2v.4h.3M147.3 149.2l.4 .2M147.6 149.6l1.5 .2h1.7l1.2-.2M147.7 149.4h4.1l-1.4 .1zM147.7 149.4l-.1 .2M147.7 149.4h.1M149.8 149.1l2.4 .1M149.8 149.1l-2.5 .1M162.6 145.7l1.9 .2 .4 .4"/>
<path d="M164.1 158.5a28.4 28.4 0 0 1-5.9 7.5 2.38 2.38 0 0 0-.5 1.7l1.4 12.6h-18.6l1.4-12.6a2.35 2.35 0 0 0-.8-2.1M164.3 148a4.6 4.6 0 0 1-3.1 .8l-9 .4M164.8 150.2h-30a.62 .62 0 0 0-.6 .6M164.8 150.2a.62 .62 0 0 1 .6 .6M164.8 147.4l.2 .3zM164.9 146.3h.1M164.9 146.3l.1 .8M165 147.1l-.8 .9-1.8 .5-5.6 .4-7 .2M165 147.1h.1M165 147v.1M165 147.7l.3 2.4M165 147.7h.1"/>
<path d="M165.3 150.2h.1M165.3 150.1h.1M165.3 150.1v.1M165.4 150.8l.2 3.9M165.6 154.7l-.1 .7M52.3 173.9a8 8 0 0 1 12.4 3.8l.4 .2M57.2 178.6h2l.3 .4M57.2 178.6l-.3 1.7M57.2 178.6h3.1M57.2 178.5h3M57.3 178.4h2.9M57.3 178.3h2.8"/>
<path d="M57.3 178.2h2.8M57.3 178.2h2.7M57.3 178.1h2.6M57.3 178h2.5M57.4 177.9h2.3M57.4 177.8h1.8a1.11 1.11 0 0 1 1.1 1.2M57.4 177.9h2M57.8 176.9l-.3 .4-.3 1.3M57.8 176.9a3.2 3.2 0 0 1 5 .7l2.9 1.7 .3 .3M59.3 178.6h1M59.4 178.7h.9M59.5 178.8h.8"/>
<path d="M59.5 179.1h.8M59.5 179h.8M59.5 178.9h.8M59.5 179.2h.8M59.5 179.3h.8M59.5 179.4h.8M59.5 179.5h.8M59.5 179.6h.8M59.5 179.7h.8M59.5 179.8h.8M59.5 179.9h.8M59.5 179v1.3"/>
<path d="M60.3 179v1.3h-1M62.6 177.4a.79 .79 0 0 1 .9-.3 .79 .79 0 0 1 .5 .8M63.7 167.7l1.6 .9 1.8 .4M65.5 172.3a6.3 6.3 0 0 1-4.9-2.1l-6.3-5.9a2.34 2.34 0 0 0-2.9-.3 2.34 2.34 0 0 0-.8 2.8 7 7 0 0 1 1.7 7.1M65.5 172.3h.1M65.5 172.3l3.1 .1M65.9 179.6l.4 .7M68.6 172.3l.5 .3 .2 .5M68.7 177.2a.79 .79 0 0 1-.8 .7M69.8 169.9l-1.1 7.3M86.8 163.6a144.9 144.9 0 0 1-13.8 1.6l-.6 .5-.1 .4-1.6 10.8a1.2 1.2 0 0 1-1.2 1h-18.7M143.9 179.3v3"/>
<path d="M155.7 179.3v3M59 180.3v1.9h.1M59 183.3h.1M59 183h.1M59 183.3l.1 .8h8.2l.1-.8h-.2M59.1 182.5h-.1v.5M59.5 180h.8M59.5 180.1h.8M59.5 180.2h.8M67.2 182.5h.2v.5h-.1M67.4 180.3v1.9h-.1M143.3 180.3l.6 1.3 .5-1.3"/>
<path d="M155.2 180.3l.5 1.3 .6-1.3"/>
<circle cx="62" cy="75" r=".62"/>
<circle cx="62" cy="64" r=".62"/>
<circle cx="152.1" cy="149.4" r=".2"/>
</g>
<!-- layer: 3 -->
<g fill="none" stroke="#000" stroke-width=".21">
<path d="M42.1 59.9l-.6 .1-.1 .6M42.3 59.9h.4M43.7 59.9h-.8M44.2 59.7l-.3 .2M44.7 59.3l-.3 .3M45 58.6l-.2 .5M45.2 58l-.1 .4M45.4 57.4l-.1 .4M45.6 56.9l-.1 .4M46.5 56.3h-.6l-.2 .4M46.7 56.3h.4M47.3 56.3h.4"/>
<path d="M47.9 56.3h.4M48.5 56.3h.4l.3 .3M49.3 56.7l.1 .4M49.5 57.3l.2 .3M49.8 57.8l.1 .4M50 58.4l.2 .3M50.3 58.9l.1 .4M50.5 59.5l.1 .3M41.4 78.4l.1 .6 .6 .1M41.4 60.8v.4M41.4 61.4v.4M41.4 62v.4"/>
<path d="M41.4 62.6v.4M41.4 63.2v.4M41.4 63.8v.4M41.4 64.3v.4M41.4 64.9v.4M41.4 65.5v.4M41.4 66.1v.4M41.4 66.7v.4M41.4 67.3v.4M41.4 67.9v.4M41.4 68.5v.4M41.4 69.1v.8"/>
<path d="M41.4 70.1v.4M41.4 70.7v.4M41.4 71.3v.4M41.4 71.9v.4M41.4 72.5v.4M41.4 73.1v.4M41.4 73.7v.4M41.4 74.3v.4M41.4 74.9v.4M41.4 75.5v.4M41.4 76.1v.4M41.4 76.6v.4"/>
<path d="M41.4 77.2v.4M41.4 77.8v.4M42.3 79.1h.4M42.9 79.1h.8M43.9 79.2l.3 .1M44.4 79.4l.3 .3M44.8 79.9l.2 .6M50.4 79.8l-.1 .3M50.6 79.2l-.1 .4M50.7 60l.1 .4M50.8 78.6l-.1 .4M50.9 60.6l.1 .3"/>
<path d="M51 78.1l-.1 .3M51.1 61.1l.1 .4M51.2 77.5l-.1 .4M51.2 61.7l.1 .4M51.3 76.9l-.1 .4M51.4 62.3l.1 .4M51.5 76.4l-.1 .4M51.5 62.8l.1 .4M51.6 75.8l-.1 .4M51.7 63.4l.1 .4M51.8 75.2l-.1 .4M51.8 64l.1 .4"/>
<path d="M51.9 74.6l-.1 .4M51.9 64.6l.1 .4M52 74l-.1 .4M52 65.2l.1 .4M52.1 73.4l-.1 .5M52.1 65.8v.3M52.1 72.9v.4M52.2 66.4v.3M52.2 72.3v.4M52.2 67v.3M52.2 71.7v.4M52.3 67.5v.4"/>
<path d="M52.3 68.1v.4M52.3 71.1v.4M52.3 68.7v.4M52.3 69.9v.4M52.3 70.5v.4M52.4 69.3v.4M45.1 80.6l.1 .4M45.3 81.2l.1 .4M45.5 81.8l.1 .3M45.7 82.3l.2 .4 .6 .1M46.7 82.8h.4M47.3 82.8h.4"/>
<path d="M47.9 82.8h.4M48.5 82.8h.4M49.2 82.4l-.1 .2M49.4 81.9l-.1 .4M49.7 81.4l-.2 .3M49.9 80.8l-.1 .4M50.2 80.3l-.2 .4"/>
</g>
<!-- layer: 1 -->
<path d="M39.1 108.7l1.5-.3v.5zM94.4 108.4l1.6 .3-1.6 .2z" fill="#000" stroke="#000" stroke-width=".21"/>
<!-- layer: FAUCET -->
<g fill="none" stroke="#000" stroke-width=".25">
<path d="M45.4 85.7l.2 1.5M45.4 85.7l.1-.3 .2-.1 4.3 .1 .1 .3M45.7 85.1v.2M49.8 85.1v.2M50.1 85.7l-.2 1.6-.3 .4-3.3 .1-.5-.3-.1-.2M45.4 128.9a.79 .79 0 0 0 .8 .8h3.2a.79 .79 0 0 0 .8-.8M45.4 127.9a.83 .83 0 0 0 .8 .9l3.2-.1a.79 .79 0 0 0 .8-.8M45.4 127.3v1.6M46.2 126.5h3.1M46.2 126.5a.79 .79 0 0 0-.8 .8M49.4 126.5a.79 .79 0 0 1 .8 .8M50.1 127.3v1.6"/>
<path d="M131.6 127.5v.1M134.2 128.3a1.62 1.62 0 0 0 1.4 1.2M135.3 126.7h.3v2.8M135.3 126.7l-.1 .3-1.2 1.5-1.7-.1a.8 .8 0 0 1-.7-.8M135.3 126.7l-.1-.3-.3-.1h-2.1a1.15 1.15 0 0 0-1.2 1.2"/>
</g>
<!-- layer: 2 -->
<g fill="none" stroke="#000" stroke-width=".25">
<path d="M135.6 35.9v1.9M136.1 36.7l.8 1.1M136.9 35.9l-1.3 1.2M138.7 36.2a.73 .73 0 0 0-1.3 .1l.2 .3 1 .5 .1 .4a.83 .83 0 0 1-1.3 0M141.3 35.9v1.9h1M143 36.3l.4-.4v1.9M145.6 35.9h-.9l-.1 .8a.67 .67 0 0 1 1 0 .67 .67 0 0 1-.1 1 .67 .67 0 0 1-1-.3M147.4 35.9h-.9l-.1 .8a.67 .67 0 0 1 1 0 .67 .67 0 0 1-.1 1 .67 .67 0 0 1-1-.3M148.4 36.3l.4-.4v1.9M140.6 47.2h-1.4l.9-1.3v1.9M140.7 43.8h-1.3l.9-1.3v1.9M141.3 46a.58 .58 0 0 1 .9 .3 .96 .96 0 0 1-.6 1.5 1.19 1.19 0 0 1-.3-1.8z"/>
<path d="M141.4 42.6a.6 .6 0 0 1 1 .3 .95 .95 0 0 1-.7 1.5 1.19 1.19 0 0 1-.3-1.8zM142.9 46.9l.5-.4 .4 .1 .1 1.2M142.9 46.5v1.3M143.1 43.5l.4-.3 .5 .1 .1 1.1M143.1 43.2v1.2M143.9 46.9l.5-.4 .4 .1 .1 1.2M144.1 43.5l.4-.3 .5 .1 .1 1.1M145.7 46.9l.4-.4 .4 .1 .1 1.2M145.7 46.5v1.3M145.8 43.5l.4-.3 .5 .1 .1 1.1M145.8 43.2v1.2M146.6 46.9l.5-.4 .4 .1 .1 1.2"/>
<path d="M146.8 43.5l.4-.3 .5 .1 .1 1.1"/>
</g>
<text font-size="9.1" x="38.5" y="25.5">CC-767</text>
<g font-size="2.8">
<text x="67.9" y="44.6">740</text>
<text x="52.8" y="48.5">165</text>
<text x="78" y="48.5">470</text>
<text x="102.6" y="70.4">400</text>
<text x="31" y="78.3">200</text>
<text x="67.9" y="89.5">725</text>
<text x="28.6" y="95.5">(15A)</text>
<text x="28.7" y="92">R1/2</text>
<text x="64.9" y="107.7">720</text>
<text x="45.7" y="118.1">195</text>
<text x="147.2" y="117.5">355</text>
<text x="58.1" y="122">TFT-767LT</text>
<text x="59.4" y="126.9">CT-767</text>
<text x="30" y="138.3">385</text>
<text x="25" y="152.1">735</text>
<text x="110" y="153.1">710</text>
<text x="115.2" y="160.9">DL P4010</text>
<text x="30" y="162.5">350</text>
<text x="102.4" y="166.1">380</text>
<text x="33.5" y="174.5">150</text>
<text x="147.1" y="185.8">150</text>
<text x="49.4" y="190.9">285</text>
<text x="71.9" y="186.1">TFC 202VN</text>
<text x="48.6" y="194.4">305</text>
<text x="71.2" y="196">(구 VG2 100 염비관)</text>
<text x="71.4" y="192.5">VN 100 SDR33</text>
</g>
<g font-size="2.7">
<text x="135.2" y="54.6">※정확한 시공을 위해서 반드시 제품 사이즈를 실측하고 시공하여 주시기 바랍니다.</text>
<text x="135.5" y="61.2">예시) 길이 740mm는 715~765mm까지의 치수 허용차를 가집니다.</text>
</g>
<g font-size="2.6">
<text x="135.4" y="41">실 제품 치수는 아래와 같은 도기 허용공차 내에서 변할 수 있습니다.</text>
<text x="149.7" y="37.8">위생도기 기준에 따라</text>
<text x="135.5" y="47.8">②</text>
<text x="135.6" y="44.4">①</text>
<text x="148" y="47.8">이상 : ±5%</text>
<text x="148.1" y="44.4">미만 : ±2mm</text>
<text x="170" y="44.4">(KS)</text>
<text x="170.3" y="47.8">(KS)</text>
<text x="135.5" y="51.2">③ 최대 허용공차 : ±25mm</text>
<text x="170.1" y="51.2">(KS)</text>
</g>
<text font-size="2.3" x="80.6" y="137.2">TSC-416D</text>
</svg>
